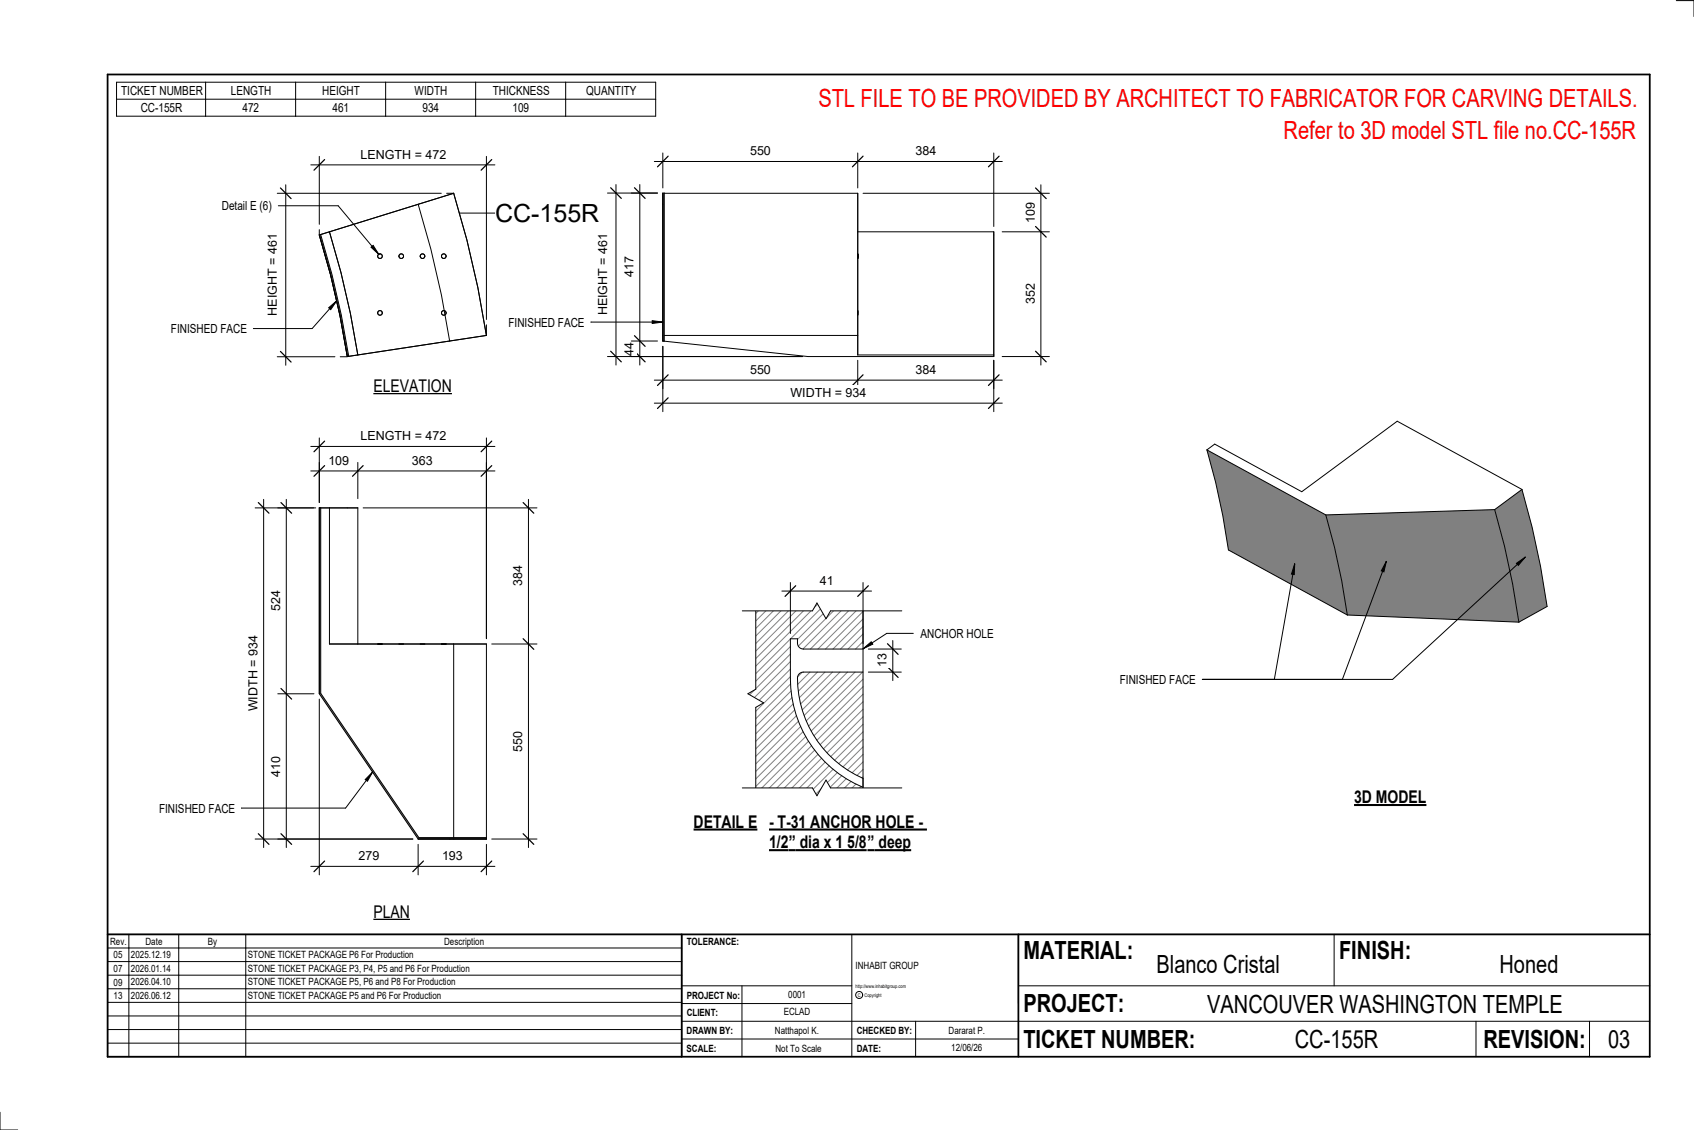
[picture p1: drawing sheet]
<svg xmlns="http://www.w3.org/2000/svg" width="914mm" height="610mm" viewBox="0 0 914 610" stroke-linecap="round" stroke-linejoin="round" font-family="sans-serif">
<g fill="#808080">
<path d="M716 278l91-3 5 20 4 20 4 21-93-4-3-19-4-18z"/>
<path d="M807 275l15-11 5 20 5 22 3 21-15 9-4-21-4-20z"/>
<path d="M651 243l65 35 4 17 4 18 3 19-64-35-3-19-4-18z"/>
</g>
<path d="M651 243l5 17 4 18 3 19 64 35M651 243l5-3 47 25 51-38 68 37M651 243l65 35M716 278l4 17 4 18 3 19M807 275l-91 3M807 275l5 20 4 20 4 21M822 264l5 20 5 22 3 21-15 9M822 264l-15 11M727 332l93 4" fill="none" stroke="#000" stroke-width=".54"/>
<path d="M358 104h1v80h-1z" fill="#7c7c7c"/>
<g fill="none" stroke="#000" stroke-width=".54">
<path d="M358 110v74M358 104v77M358 104v80M358 104h105M359 104v80h-1M463 104v77h-104M463 104v21M463 137v2M463 137v1zM463 138v1zM463 125v43M463 125h73"/>
<path d="M536 125v66M536 125v67M463 168v1zM463 169v1zM463 170v21h73M358 184l78 8h100M536 191v1"/>
</g>
<path d="M172 127h1l6 21 5 22 4 22h-1l-3-22-6-22z" fill="#7c7c7c"/>
<g fill="none" stroke="#000" stroke-width=".54">
<path d="M241 104h4M245 104l7 26 6 25 5 26M245 104l-73 23M172 127l54-17 7 25 5 24 5 25M172 127l6 21 6 22 3 22M172 124v3M173 127l6 21 5 22 4 22h-1M178 125l6 22 5 22 4 22M263 175v6M184 192h3M243 184l-56 8M263 181l-76 11"/>
<path d="M263 181l-20 3"/>
<circle cx="205" cy="138" r="1.2"/>
<circle cx="217" cy="138" r="1.2"/>
<circle cx="228" cy="138" r="1.2"/>
<circle cx="240" cy="138" r="1.2"/>
<circle cx="205" cy="169" r="1.2"/>
<circle cx="240" cy="169" r="1.2"/>
</g>
<path d="M172 274h1v100l53 78h37v1h-37l-54-79z" fill="#7c7c7c"/>
<g fill="none" stroke="#000" stroke-width=".54">
<path d="M172 274h6M172 274v100l54 79h37M172 274h21M173 274v100l53 78h37M178 274h15M178 274v73M193 274v73h-15M178 347h85M204 347h1zM204 347h2M205 347h1zM215 347h3"/>
<path d="M227 347h2M238 347h3M263 347h-18v105M263 347v106M226 453h17M245 453h18"/>
</g>
<path d="M404 324v106h62v-5a64 64 0 0 1-39-59v-21h3l1 4 2 1h33v-26zM431 364a58 58 0 0 0 35 56v-57h-32z" fill="#fff"/>
<g fill="none" stroke="#808080" stroke-width=".54">
<path d="M406 324l-2 3M410 324l-6 7M414 324l-10 11M419 324l-15 15M423 324l-19 19M427 324l-23 23M431 324l-27 27M435 324l-31 32M439 324l-35 36M443 324l-39 40M447 324l-43 44M451 324l-21 21"/>
<path d="M455 324l-24 25M459 324l-26 26M463 324l-26 26M466 326l-24 24M466 330l-20 20M466 334l-16 16M466 338l-12 12M427 349l-23 23M427 353l-23 23M427 357l-23 23M466 342l-8 8M466 346l-4 4"/>
<path d="M427 361l-23 23M427 365l-23 23M427 369l-23 23M427 373l-23 23M427 376l-23 24M428 380l-24 24M433 363l-2 2M437 363l-6 6M441 363l-10 10M445 363l-14 13M449 363l-17 17M453 363l-20 20"/>
<path d="M457 363l-23 23M462 363l-27 26M466 363l-30 29M466 366l-28 28M466 370l-27 27M466 374l-25 25M466 379l-23 23M429 383l-25 25M430 386l-26 26M431 389l-27 27M432 392l-28 28M433 395l-29 29"/>
<path d="M435 397l-31 32M436 400l-29 30M466 383l-22 21M466 387l-20 19M466 391l-18 17M466 395l-15 15M466 399l-13 13M438 402l-27 28M440 405l-25 25M442 407l-23 23M443 409l-20 21M445 411l-18 19"/>
<path d="M448 413l-17 17M450 415l-15 15M452 417l-13 13M454 418l-11 12M466 403l-11 11M466 407l-9 8M466 411l-6 6M466 415l-3 3M466 419l-1 1M457 420l-10 10M459 422l-8 8M462 423l-7 7"/>
<path d="M465 424l-6 6M466 427l-3 3"/>
</g>
<path d="M353 87h188M358 83v18M463 83v18M536 83v39M404 324h62v106h-62zM466 350h-33l-2-1-1-4h-3a122 122 0 0 0 1 36 63 63 0 0 0 38 44M466 363h-32h-2l-1 1a58 58 0 0 0 35 56" fill="none" stroke="#000" stroke-width=".54"/>
<path d="M361 84l-6 6M466 84l-6 6M539 84l-5 6" fill="none" stroke="#000" stroke-width=".67"/>
<g fill="#fff">
<path d="M494 78h11v7h-11z"/>
<path d="M405 78h11v7h-11z"/>
</g>
<path d="M562 100v97M466 104h100M541 125h25M541 192h25" fill="none" stroke="#000" stroke-width=".54"/>
<path d="M559 101l6 6M559 122l6 6M559 189l6 6" fill="none" stroke="#000" stroke-width=".67"/>
<g fill="#fff">
<path d="M552 153h8v11h-8z"/>
<path d="M552 109h8v11h-8z"/>
</g>
<path d="M345 100v97M341 104h14M341 184h14M341 192h92" fill="none" stroke="#000" stroke-width=".54"/>
<path d="M342 101l6 6M342 181l6 6M342 189l6 6" fill="none" stroke="#000" stroke-width=".67"/>
<g fill="#fff">
<path d="M336 184h8v8h-8z"/>
<path d="M336 139h8v11h-8z"/>
</g>
<path d="M358 187v23M463 194v16M536 194v16M353 205h188" fill="none" stroke="#000" stroke-width=".54"/>
<path d="M361 202l-6 6M466 202l-6 6M539 202l-5 6" fill="none" stroke="#000" stroke-width=".67"/>
<g fill="#fff">
<path d="M494 196h11v7h-11z"/>
<path d="M405 196h11v7h-11z"/>
</g>
<path d="M358 187v35M536 194v28M353 217h188" fill="none" stroke="#000" stroke-width=".54"/>
<path d="M361 215l-6 5M539 215l-5 5" fill="none" stroke="#000" stroke-width=".67"/>
<path d="M427 208h41v8h-41z" fill="#fff"/>
<path d="M332 100v97M328 104h27M328 192h105" fill="none" stroke="#000" stroke-width=".54"/>
<path d="M330 101l5 6M330 189l5 6" fill="none" stroke="#000" stroke-width=".67"/>
<path d="M322 126h7v44h-7z" fill="#fff"/>
<path d="M200 133l1-1 4 5z" fill="#000"/>
<path d="M150 111h33l22 26M200 133l1-1 4 5z" fill="none" stroke="#000" stroke-width=".54"/>
<path d="M120 107h26v8h-26z" fill="#fff"/>
<path d="M248 115h19" fill="none" stroke="#000" stroke-width=".54"/>
<path d="M267 107h57v15h-57z" fill="#fff"/>
<path d="M154 100v97M150 104h88M150 192h31" fill="none" stroke="#000" stroke-width=".54"/>
<path d="M151 101l6 6M151 190l6 5" fill="none" stroke="#000" stroke-width=".67"/>
<path d="M143 126h8v44h-8z" fill="#fff"/>
<path d="M168 89h99M172 84v37M263 84v88" fill="none" stroke="#000" stroke-width=".54"/>
<path d="M175 86l-6 6M265 86l-5 6" fill="none" stroke="#000" stroke-width=".67"/>
<path d="M195 80h45v7h-45z" fill="#fff"/>
<path d="M196 274h94M285 269v188M265 347h25M265 453h25" fill="none" stroke="#000" stroke-width=".54"/>
<path d="M282 271l6 6M282 345l6 5M282 450l6 6" fill="none" stroke="#000" stroke-width=".67"/>
<g fill="#fff">
<path d="M276 305h7v11h-7z"/>
<path d="M276 395h7v11h-7z"/>
</g>
<path d="M172 377v95M226 456v16M263 456v16M168 467h99" fill="none" stroke="#000" stroke-width=".54"/>
<path d="M175 465l-6 5M229 465l-6 5M265 465l-5 5" fill="none" stroke="#000" stroke-width=".67"/>
<g fill="#fff">
<path d="M194 458h11v8h-11z"/>
<path d="M239 458h11v8h-11z"/>
</g>
<path d="M150 274h20M155 269v188M150 374h19M150 453h73" fill="none" stroke="#000" stroke-width=".54"/>
<path d="M152 271l5 6M152 371l5 6M152 450l5 6" fill="none" stroke="#000" stroke-width=".67"/>
<g fill="#fff">
<path d="M145 319h8v11h-8z"/>
<path d="M145 408h8v11h-8z"/>
</g>
<path d="M168 254h99M172 249v22M193 249v20M263 249v96" fill="none" stroke="#000" stroke-width=".54"/>
<path d="M175 251l-6 6M196 251l-6 6M265 251l-5 6" fill="none" stroke="#000" stroke-width=".67"/>
<g fill="#fff">
<path d="M177 245h11v7h-11z"/>
<path d="M222 245h11v7h-11z"/>
</g>
<path d="M172 236v35M263 236v109M168 241h99" fill="none" stroke="#000" stroke-width=".54"/>
<path d="M175 238l-6 6M265 238l-5 6" fill="none" stroke="#000" stroke-width=".67"/>
<path d="M195 231h45v8h-45z" fill="#fff"/>
<path d="M138 274h31M142 269v188M138 453h85" fill="none" stroke="#000" stroke-width=".54"/>
<path d="M139 271l6 6M139 450l6 6" fill="none" stroke="#000" stroke-width=".67"/>
<g fill="#fff">
<path d="M133 343h7v41h-7z"/>
<path d="M374 438h35v11h-35z"/>
</g>
<path d="M374 448h35" fill="none" stroke="#000" stroke-width="1.1" stroke-linecap="butt"/>
<g fill="#fff">
<path d="M415 438h86v11h-86z"/>
<path d="M415 449h11v11h-11z"/>
<path d="M426 449h4v11h-4z"/>
<path d="M430 449h38v11h-38z"/>
<path d="M468 449h4v11h-4z"/>
<path d="M472 449h20v11h-20z"/>
</g>
<path d="M415 448h85M415 459h53M468 459h24" fill="none" stroke="#000" stroke-width="1.1" stroke-linecap="butt"/>
<path d="M401 324h7v48l-4 2 8 5-4 3v48h-7z" fill="#fff"/>
<path d="M408 324v48l-4 2 8 5-4 3v48M466 350l4-4 1 1zM493 342h-14l-13 8" fill="none" stroke="#000" stroke-width=".54"/>
<path d="M466 350l4-4 1 1z" fill="#000"/>
<g fill="#fff">
<path d="M497 338h39v8h-39z"/>
<path d="M401 323h86v7h-39l-2 4-5-9-2 5h-38z"/>
</g>
<path d="M401 330h38l2-5 5 9 2-4h39" fill="none" stroke="#000" stroke-width=".54"/>
<path d="M401 425h38l2 4 5-8 2 4h39v7h-86z" fill="#fff"/>
<path d="M469 350h18M482 346v21M469 363h18M401 425h38l2 4 5-8 2 4h39" fill="none" stroke="#000" stroke-width=".54"/>
<path d="M479 360l6 5M479 347l6 6" fill="none" stroke="#000" stroke-width=".67"/>
<path d="M473 353h7v7h-7z" fill="#fff"/>
<path d="M422 319h48M427 314v28M466 314v33" fill="none" stroke="#000" stroke-width=".54"/>
<path d="M430 316l-6 6M469 316l-6 6" fill="none" stroke="#000" stroke-width=".67"/>
<path d="M443 309h7v8h-7z" fill="#fff"/>
<g fill="none" stroke="#000" stroke-width=".54">
<path d="M905 0h9v9M460 504v66M720 504v28M891 504h-341v37M368 532h92M401 532v38M550 532h341M368 551h523M368 541h92M494 551v19M797 551v19M858 551v19"/>
<path d="M368 561h182M0 600v10h10"/>
<circle cx="464" cy="537" r="1.9"/>
</g>
<path d="M58 40h833v530h-833zM58 504h833M368 504v66M550 504v66" fill="none" stroke="#000" stroke-width=".96"/>
<g fill="#fff">
<path d="M652 534h192v15h-192z"/>
<path d="M513 562h17v6h-17z"/>
<path d="M425 533h10v6h-10z"/>
<path d="M423 543h15v6h-15z"/>
<path d="M418 553h24v6h-24z"/>
<path d="M624 513h68v15h-68z"/>
<path d="M809 513h33v15h-33z"/>
<path d="M512 553h20v6h-20z"/>
<path d="M699 553h45v15h-45z"/>
<path d="M442 45h443v16h-443z"/>
<path d="M868 553h12v15h-12z"/>
<path d="M61 512h5v6h-5z"/>
<path d="M61 520h5v6h-5z"/>
<path d="M61 527h5v6h-5z"/>
<path d="M61 534h5v6h-5z"/>
<path d="M693 63h192v15h-192z"/>
<path d="M202 203h42v10h-42z"/>
</g>
<path d="M202 212h42" fill="none" stroke="#000" stroke-width=".69" stroke-linecap="butt"/>
<path d="M202 486h19v11h-19z" fill="#fff"/>
<path d="M202 496h19" fill="none" stroke="#000" stroke-width=".69" stroke-linecap="butt"/>
<path d="M731 424h39v12h-39z" fill="#fff"/>
<path d="M731 434h39" fill="none" stroke="#000" stroke-width="1.1" stroke-linecap="butt"/>
<g fill="none" stroke="#000" stroke-width=".54">
<path d="M63 44h291v19h-291zM63 54h291M111 44v19M160 44v19M208 44v19M257 44v19M305 44v19M177 166l5-4-3 5zM182 162l-14 15h-31M58 504h310v66h-310zM58 519h310M58 511h310"/>
<path d="M70 504v66M96 504v66M133 504v66M58 533h310M58 526h310M58 555h310M58 548h310M58 541h310M58 563h310"/>
</g>
<path d="M177 166l5-4-3 5z" fill="#000"/>
<path d="M92 174h41v7h-41z" fill="#fff"/>
<path d="M319 174h39M352 173l6 1-6 1z" fill="none" stroke="#000" stroke-width=".54"/>
<path d="M352 173l6 1-6 1z" fill="#000"/>
<path d="M274 170h41v8h-41z" fill="#fff"/>
<path d="M201 416l-3 5h-1zM201 416l-14 20h-57" fill="none" stroke="#000" stroke-width=".54"/>
<path d="M201 416l-3 5h-1z" fill="#000"/>
<path d="M86 432h40v8h-40z" fill="#fff"/>
<path d="M699 304v6h-2zM699 304l-11 63M748 303l-1 5h-1zM748 303l-23 64M819 304l4-3-3 4zM823 301l-71 66h-103" fill="none" stroke="#000" stroke-width=".54"/>
<path d="M699 304v6h-2zM748 303l-1 5h-1zM819 304l4-3-3 4z" fill="#000"/>
<path d="M604 363h41v7h-41z" fill="#fff"/>
<g font-size="13.5" fill="#f00">
<text x="442" y="58">STL FILE TO BE PROVIDED BY ARCHITECT TO FABRICATOR FOR CARVING DETAILS.</text>
<text x="693" y="75">Refer to 3D model STL file no.CC-155R</text>
</g>
<g font-size="13.5">
<text x="267" y="120">CC-155R</text>
<text x="552" y="517">MATERIAL:</text>
<text x="723" y="517">FINISH:</text>
<text x="624" y="525">Blanco Cristal</text>
<text x="809" y="525">Honed</text>
<text x="552" y="546">PROJECT:</text>
<text x="652" y="546">VANCOUVER WASHINGTON TEMPLE</text>
<text x="552" y="565">TICKET NUMBER:</text>
<text x="699" y="565">CC-155R</text>
<text x="801" y="565">REVISION:</text>
<text x="868" y="565">03</text>
</g>
<g font-size="9.4">
<text x="202" y="211">ELEVATION</text>
<text x="731" y="433">3D MODEL</text>
<text x="374" y="446">DETAIL E</text>
<text x="415" y="446">- T-31 ANCHOR HOLE -</text>
<text x="415" y="458">1/2</text>
<text x="426" y="458">”</text>
<text x="432" y="458">dia x 1 5/8</text>
<text x="468" y="458">”</text>
<text x="474" y="458">deep</text>
<text x="202" y="495">PLAN</text>
</g>
<g font-size="6.7">
<text x="65" y="51">TICKET NUMBER</text>
<text x="125" y="51">LENGTH</text>
<text x="174" y="51">HEIGHT</text>
<text x="224" y="51">WIDTH</text>
<text x="266" y="51">THICKNESS</text>
<text x="316" y="51">QUANTITY</text>
<text x="76" y="60">CC-155R</text>
<text x="131" y="60">472</text>
<text x="179" y="60">461</text>
<text x="228" y="60">934</text>
<text x="277" y="60">109</text>
<text x="405" y="84">550</text>
<text x="494" y="84">384</text>
<text x="195" y="86">LENGTH = 472</text>
<text x="120" y="113">Detail E (6)</text>
<text x="559" y="120" transform="rotate(-90 559 120)">109</text>
<text x="342" y="150" transform="rotate(-90 342 150)">417</text>
<text x="559" y="164" transform="rotate(-90 559 164)">352</text>
<text x="149" y="170" transform="rotate(-90 149 170)">HEIGHT = 461</text>
<text x="328" y="170" transform="rotate(-90 328 170)">HEIGHT = 461</text>
<text x="92" y="180">FINISHED FACE</text>
<text x="274" y="176">FINISHED FACE</text>
<text x="342" y="192" transform="rotate(-90 342 192)">44</text>
<text x="405" y="202">550</text>
<text x="494" y="202">384</text>
<text x="427" y="214">WIDTH = 934</text>
<text x="195" y="237">LENGTH = 472</text>
<text x="177" y="251">109</text>
<text x="222" y="251">363</text>
<text x="282" y="316" transform="rotate(-90 282 316)">384</text>
<text x="443" y="316">41</text>
<text x="151" y="330" transform="rotate(-90 151 330)">524</text>
<text x="497" y="344">ANCHOR HOLE</text>
<text x="479" y="360" transform="rotate(-90 479 360)">13</text>
<text x="604" y="369">FINISHED FACE</text>
<text x="139" y="384" transform="rotate(-90 139 384)">WIDTH = 934</text>
<text x="282" y="406" transform="rotate(-90 282 406)">550</text>
<text x="151" y="419" transform="rotate(-90 151 419)">410</text>
<text x="86" y="438">FINISHED FACE</text>
<text x="194" y="464">279</text>
<text x="239" y="464">193</text>
</g>
<g font-size="5.4">
<text x="59" y="510">Rev.</text>
<text x="79" y="510">Date</text>
<text x="112" y="510">By</text>
<text x="240" y="510">Description</text>
<text x="371" y="510">TOLERANCE:</text>
<text x="61" y="517">05</text>
<text x="71" y="517">2025.12.19</text>
<text x="134" y="517">STONE TICKET PACKAGE P6 For Production</text>
<text x="61" y="525">07</text>
<text x="71" y="524">2026.01.14</text>
<text x="134" y="524">STONE TICKET PACKAGE P3, P4, P5 and P6 For Production</text>
<text x="462" y="523">INHABIT GROUP</text>
<text x="61" y="532">09</text>
<text x="71" y="532">2026.04.10</text>
<text x="134" y="532">STONE TICKET PACKAGE P5, P6 and P8 For Production</text>
<text x="61" y="539">13</text>
<text x="71" y="539">2026.06.12</text>
<text x="134" y="539">STONE TICKET PACKAGE P5 and P6 For Production</text>
<text x="371" y="539">PROJECT No:</text>
<text x="425" y="538">0001</text>
<text x="371" y="548">CLIENT:</text>
<text x="423" y="548">ECLAD</text>
<text x="371" y="558">DRAWN BY:</text>
<text x="418" y="558">Natthapol K.</text>
<text x="462" y="558">CHECKED BY:</text>
<text x="512" y="558">Dararat P.</text>
<text x="371" y="567">SCALE:</text>
<text x="419" y="567">Not To Scale</text>
<text x="462" y="567">DATE:</text>
<text x="513" y="567">12/06/26</text>
</g>
<g font-size="2.7">
<text x="462" y="533">http://www.inhabitgroup.com</text>
<text x="463" y="538">C</text>
<text x="467" y="538">Copyright</text>
</g>
</svg>
